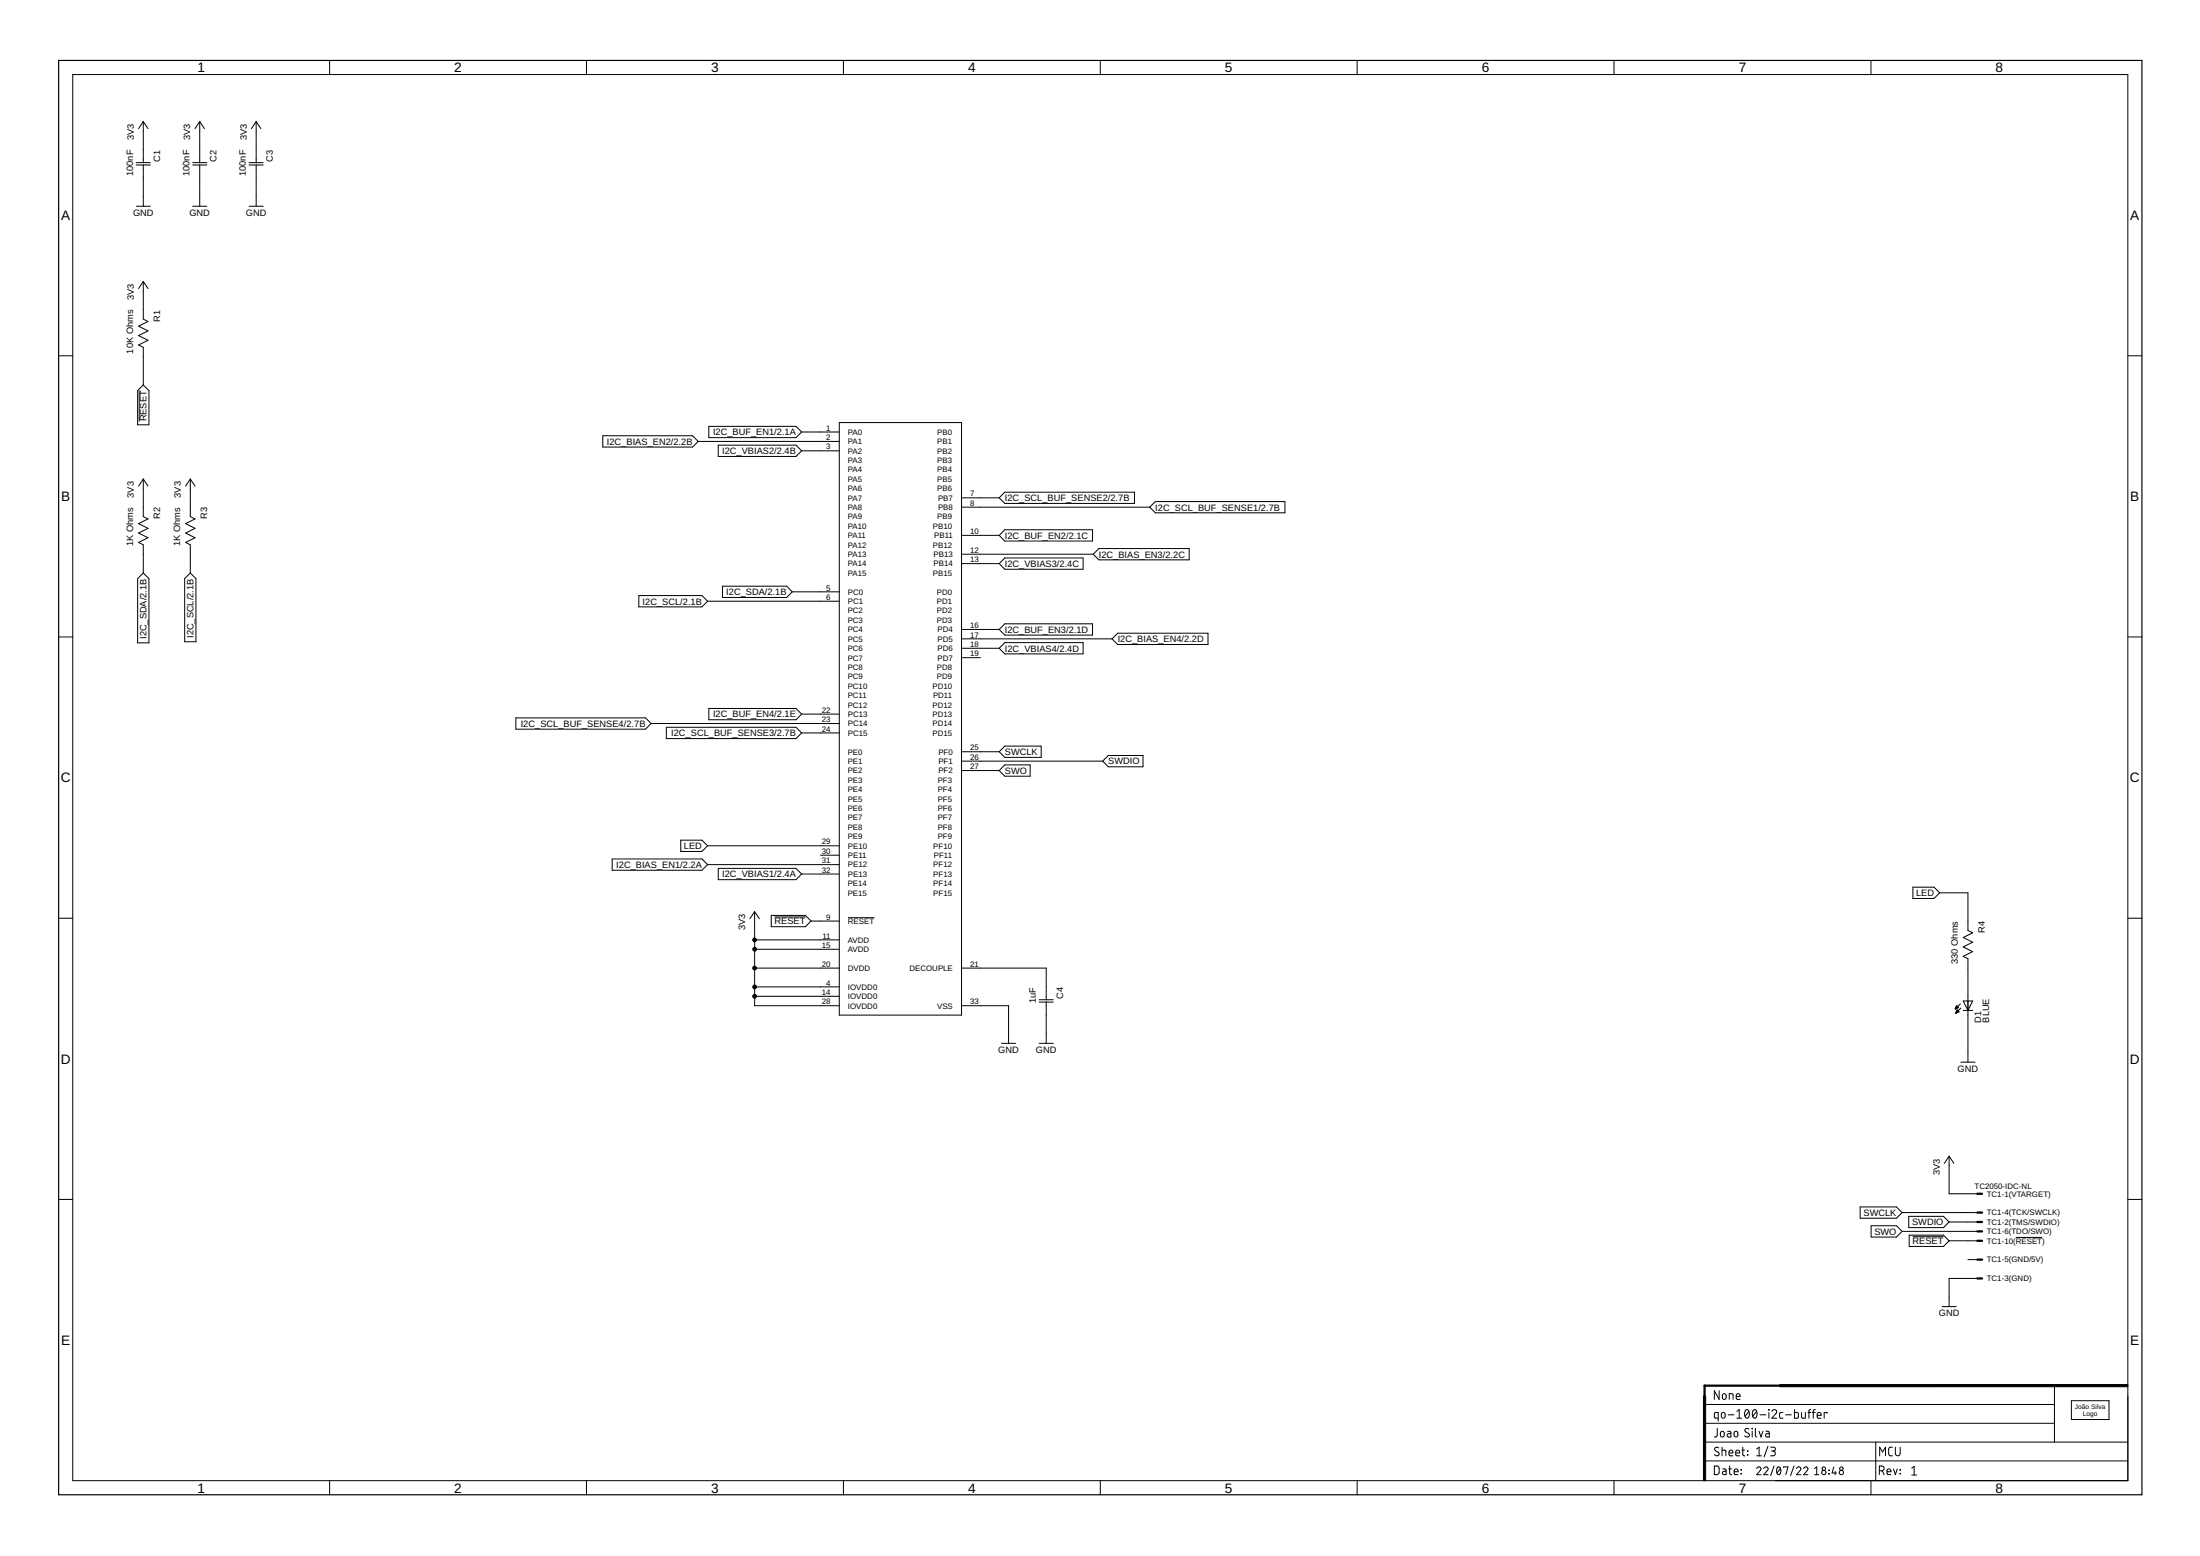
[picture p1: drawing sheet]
<svg xmlns="http://www.w3.org/2000/svg" width="594mm" height="420mm" viewBox="0 0 594 420" stroke-linecap="round" stroke-linejoin="round" font-family="sans-serif">
<g fill="none" stroke="#000" stroke-width=".27">
<path d="M89 16.3v3.8M158.4 16.3v3.8M227.8 16.3v3.8M297.1 16.3v3.8M366.5 16.3v3.8M435.8 16.3v3.8M505.2 16.3v3.8M19.6 20.1h555v379.7h-555zM38.7 32.8v11.1M38.7 32.8l1.3 1.9M38.7 32.8l-1.3 1.9M53.9 32.8v11.1"/>
<path d="M53.9 32.8l1.3 1.9M53.9 32.8l-1.2 1.9M69.2 32.8v11.1M69.2 32.8l1.2 1.9M69.2 32.8l-1.3 1.9M36.8 43.9h3.8M36.8 44.6h3.8M36.8 55.7h3.8M38.7 44.6v11.1M52 43.9h3.8M52 44.6h3.8M52 55.7h3.8"/>
<path d="M53.9 44.6v11.1M67.3 43.9h3.8M67.3 44.6h3.8M67.3 55.7h3.8M69.2 44.6v11.1M38.7 76v10.2l1.3 .6-2.6 1.3 2.6 1.2-2.6 1.3 2.6 1.3-2.6 1.3 1.3 .6v10.1M38.7 76l1.3 1.9M38.7 76l-1.3 1.9M15.8 96.1h3.8M574.6 96.1h3.8M37.6 105.5v8.3M38.7 103.9l1.5 1.6v9.2h-3v-9.2z"/>
<path d="M162.8 117.7h24.2l1.5 1.5-1.5 1.5h-24.2zM188.5 119.2h38.1M191.4 115.1h23.5l1.6 1.5-1.6 1.6h-23.5zM216.5 116.6h10.1M226.6 114.1h33.1v160h-33.1zM38.7 129.3v10.2l1.3 .6-2.6 1.3 2.6 1.3-2.6 1.2 2.6 1.3-2.6 1.3 1.3 .6v7.6M38.7 129.3l1.3 2M38.7 129.3l-1.3 2M51.4 129.3v10.2l1.3 .6-2.6 1.3 2.6 1.3-2.6 1.2 2.6 1.3-2.6 1.3 1.3 .6v7.6M51.4 129.3l1.3 2M51.4 129.3l-1.3 2M194 120.2h20.9l1.6 1.5-1.6 1.6h-20.9z"/>
<path d="M216.5 121.7h10.1M259.7 134.4h10.1M259.7 136.9h50.8M271.3 132.9h35v3h-35l-1.5-1.5zM310.5 136.9l1.5-1.5h35v3.1h-35zM38.7 154.7l1.5 1.6v17.3h-3v-17.3zM51.4 154.7l1.5 1.6v17h-3v-17zM195.1 158.3h17.3l1.5 1.5-1.5 1.5h-17.3zM213.9 159.8h12.7M259.7 144.6h10.1M259.7 149.6h35.5M259.7 152.2h10.1"/>
<path d="M271.3 143h23.7v3.1h-23.7l-1.5-1.5zM271.3 150.7h21.2v3h-21.2l-1.5-1.5zM296.7 148.1h24.4v3.1h-24.4l-1.5-1.6zM15.8 172h3.8M172.5 160.8h17l1.6 1.5-1.6 1.6h-17zM191.1 162.3h35.5M259.7 170h10.1M259.7 172.5h40.6M259.7 175h10.1M259.7 177.6h5M269.8 170l1.5-1.6h23.7v3.1h-23.7zM271.3 173.5h21.2v3.1h-21.2l-1.5-1.6z"/>
<path d="M301.8 171h24.4v3h-24.4l-1.5-1.5zM574.6 172h3.8M139.3 193.8h35l1.5 1.6-1.5 1.5h-35zM175.8 195.4h50.8M179.9 196.4h35l1.6 1.5-1.6 1.5h-35zM191.4 191.3h23.5l1.6 1.5-1.6 1.6h-23.5zM216.5 197.9h10.1M216.5 192.8h10.1M259.7 203h10.1M259.7 205.5h38.1M259.7 208.1h10.1M271.3 206.5h6.9v3.1h-6.9l-1.5-1.5z"/>
<path d="M271.3 201.5h9.9v3h-9.9l-1.5-1.5zM299.3 204h9.4v3.1h-9.4l-1.5-1.6zM165.3 231.9h24.2l1.6 1.6-1.6 1.5h-24.2zM183.8 226.9h5.7l1.6 1.5-1.6 1.5h-5.7zM191.1 233.5h35.5M191.1 228.4h35.5M194 234.5h20.9l1.6 1.5-1.6 1.5h-20.9zM216.5 236h10.1M221.6 230.9h5M516.6 239.6h5.7l1.5 1.5-1.5 1.5h-5.7zM15.8 247.9h3.8M203.8 246.2l1.2 1.9"/>
<path d="M203.8 246.2l-1.3 1.9M203.8 246.2v25.4h22.8M203.8 253.8h22.8M203.8 256.3h22.8M208.3 247.2h9.2l1.5 1.5-1.5 1.5h-9.2zM209.1 247.6h8.4M219 248.7h7.6M229 247.8h7.1M523.8 241.1h7.6v10.1l1.3 .7-2.6 1.3 2.6 1.2-2.6 1.3 2.6 1.3-2.6 1.2 1.3 .7v27.9M574.6 247.9h3.8M203.8 266.5h22.8M203.8 261.4h22.8"/>
<path d="M203.8 269h22.8M259.7 271.6h12.7v10.1M259.7 261.4h22.8v8.6M280.6 270h3.8M280.6 270.6h3.8M282.5 270.6v11.1M528 272.4h.2M528.1 272.3h.3M528.1 272.1h.6M528.1 273.6h.1M528.2 272h.6M528.2 273.5h.2"/>
<path d="M528.2 271.9h.5M528.2 273.3h.5M528.3 271.8h.3M528.3 273.2h.7M528.3 271.7h.1M528.3 273.1h.6M528.4 271.6l.5 .5-.9 .4zM528.4 273h.4M528.4 272.9h.2M528.5 272.7h.1M528.5 272.7l-.4 .9M528.5 272.7l.5 .5"/>
<path d="M529 273.2l-.9 .4M529.4 271.1l-1.4 1.4M529.5 272.2l-1.4 1.4M530.1 270.3h2.6l-1.3 2.5zM530.1 272.8h2.6M270.4 281.7h3.9M280.6 281.7h3.8M529.5 286.8h3.8M526.3 312.2v10.1h7.7M526.3 312.2l1.3 1.9M526.3 312.2l-1.2 1.9M15.8 323.9h3.8"/>
<path d="M502.3 325.9h9.8l1.5 1.5-1.5 1.6h-9.8zM505.3 331h6.8l1.5 1.5-1.5 1.5h-6.8zM513.6 327.4h20.4M513.6 332.5h20.4M515.4 328.4h9.4l1.5 1.6-1.5 1.5h-9.4zM515.6 333.5h9.2l1.5 1.5-1.5 1.6h-9.2zM516.5 333.9h8.3M526.3 330h7.7M526.3 335h7.7M544.3 334.1h7.2M574.6 323.9h3.8M524.4 352.8h3.8"/>
<path d="M531.4 340.1h2.6M534 345.2h-7.7v7.6M460.3 379.2h94.5M464.2 375.5v2.4l-1.3-2.4v2.4M465.2 376.5l.3-.2 .5 .2 .1 .9a.52 .52 0 0 1-.5 .5 .52 .52 0 0 1-.5-.5zM467 377.9v-1.6l.9 .1 .1 1.5M468.8 377.1h1.1a.55 .55 0 0 0-.4-.8 .55 .55 0 0 0-.7 .5l.1 1 1 .1M554.8 374.2v15.2M559.4 378.2h10.1v5.1h-10.1zM89 399.8v3.8M158.4 399.8v3.8M227.8 399.8v3.8"/>
<path d="M297.1 399.8v3.8M366.5 399.8v3.8M435.8 399.8v3.8M460.3 394.5h114.3M460.3 389.4h114.3M460.3 384.3h94.5M462.9 395.9h.9l.4 .4v1.4l-.4 .5h-.9zM463.7 385.7v2l-.2 .2-.6 .1M464 382.9h-.8l-.2-.2v-1.1l.2-.2h.8v2.3M464.1 391a.58 .58 0 0 0-.9-.1 .58 .58 0 0 0 .1 .9l.7 .3a.54 .54 0 0 1 .2 .8 .54 .54 0 0 1-.8 .2l-.5-.3M464.7 386.7l.5-.2a.92 .92 0 0 1 .1 1.5h-.3l-.4-.3zM464.9 381.6l.5-.2a.92 .92 0 0 1 .2 1.5l-.7-.1z"/>
<path d="M465 391.6l.9 .1 .1 1.4M465 390.8v2.3M465.2 396.6l.7 .1 .2 .2v1.3h-.6a.46 .46 0 0 1-.4-.5 .46 .46 0 0 1 .4-.4h.6M466.5 386.5h.7l.2 .2v1.3h-.6a.46 .46 0 0 1-.4-.4 .46 .46 0 0 1 .4-.5h.6M466.6 382h1.6M466.8 396.6h.8M466.9 392.3h1a.54 .54 0 0 0-.3-.7 .54 .54 0 0 0-.7 .5l.1 .9 .9 .1M467.1 395.9v1.9l.1 .3 .4 .1M468.3 397.4h1a.54 .54 0 0 0-.3-.7 .54 .54 0 0 0-.7 .5l.1 .9 .9 .1M468.4 386.7l.5-.2a.92 .92 0 0 1 .1 1.5l-.6-.1zM468.7 392.3h1.1a.54 .54 0 0 0-.4-.7 .54 .54 0 0 0-.7 .5l.1 .9 1 .1M469 382.9h1.3"/>
<path d="M469 381.1l.6-.5v2.3M470.1 397.9l.2 .1zM470.1 396.8l.2 .2zM470.4 391.6h.7M470.6 390.8v2.1l.5 .2M471.4 380.8a.62 .62 0 0 1 .7-.1 .62 .62 0 0 1 .3 .8 .99 .99 0 0 1-.8 1.4 1.62 1.62 0 0 1-.2-2.1zM471.9 391.8l.1 .1zM471.9 392.8l.1 .1zM472.3 381.1l-1.1 1.3M472.3 385.9a.58 .58 0 0 0-.9-.1 .58 .58 0 0 0 0 .9l.7 .4a.58 .58 0 0 1 .1 .8 .58 .58 0 0 1-.9 0l-.2-.2M473.1 385.7l.1 .1zM473.2 386.5v1.5"/>
<path d="M473.5 380.8a.61 .61 0 0 1 .7-.1 .61 .61 0 0 1 .3 .8 .99 .99 0 0 1-.8 1.4 1.62 1.62 0 0 1-.2-2.1zM474 385.7v1.9l.4 .4M474.3 396.6a.58 .58 0 0 1 .9-.5 .58 .58 0 0 1 .1 .9l-1 1.2h1.2M474.3 381.1l-1 1.3M474.4 393.1h1.3M474.4 391.3l.6-.5v2.3M475 386.5l.5 1.5 .5-1.5M475.3 382h1.5M476.3 396.6a.58 .58 0 0 1 .8-.5 .58 .58 0 0 1 .2 .9l-1 1.2h1.2M476.9 386.5h.6l.3 .2v1.3h-.6a.46 .46 0 0 1-.5-.4 .46 .46 0 0 1 .5-.5h.6M477.4 390.5l-1 2.9M477.6 380.6l.1 .1z"/>
<path d="M477.7 381.4v1.5M478.1 390.8h.8a.52 .52 0 0 1 .5 .5 .52 .52 0 0 1-.5 .5h-.5M478.5 381.1a.64 .64 0 0 1 .9-.5 .64 .64 0 0 1 .2 1.1l-1.1 1.2h1.3M478.8 391.8a.65 .65 0 0 1 .6 .7 .65 .65 0 0 1-.6 .6h-.7M479.1 395.9l-1 2.5M480 396.2a.67 .67 0 0 1 .8 .2 .67 .67 0 0 1 .1 .8 .67 .67 0 0 1-.1 .7 .67 .67 0 0 1-.8 .2 1.76 1.76 0 0 1 0-1.9zM480.8 396.6l-1 1.1M481.5 381.4h-.7l-.3 .4 .2 1 .8 .1M481.7 396.3v-.2h1.1l-.6 2.1M482.2 382h1.5M484.4 395.9l-.9 2.5M484.6 380.6v2.3h.8l.2-.2v-1.1l-.2-.2h-.8"/>
<path d="M485.1 396.6a.58 .58 0 0 1 .9-.5 .58 .58 0 0 1 .1 .9l-1 1.2h1.2M486.5 381.4v1.3l.4 .2h.6v-1.5M487 396.6a.58 .58 0 0 1 .9-.5 .58 .58 0 0 1 .1 .9l-1 1.2h1.2M488.2 381.4h.8M489 380.6l-.5 .3v2M489.4 381.4h.8M490 398.2h1.2M490 396.6l.6-.5v2.1M490.2 380.6l-.4 .1-.2 .3v1.9M490.7 382.2h1a.55 .55 0 0 0-.3-.8 .55 .55 0 0 0-.7 .5l.1 .9 .9 .1M493.4 381.7v-.3h-.8v1.5M493.8 397.9l.2 .1z"/>
<path d="M493.8 397l.2 .1zM495.2 396.1l-.5 1.6h1.2M495.6 397.3v.9M505.2 399.8v3.8M506.5 389.4v10.4M507.5 397.2h.6a.65 .65 0 0 0 .7-.7 .65 .65 0 0 0-.7-.6h-.6v2.3M507.6 393.1v-2.3l.8 1.3 .7-1.3v2.3M508.3 397.2l.5 1M509.6 397.4h1a.54 .54 0 0 0-.4-.7 .54 .54 0 0 0-.6 .5l.1 .9 .9 .1M511 390.8h-.7l-.3 .5v1.4l.4 .4h.6M511.3 396.6l.5 1.6 .5-1.6M511.8 390.8v1.7a.66 .66 0 0 0 .7 .6 .66 .66 0 0 0 .6-.6v-1.7"/>
<path d="M513.1 396.8l.1 .2zM513.1 397.9l.1 .1zM516.2 396.5l.7-.5v2.3M516.2 398.3h1.3"/>
<circle cx="492.5" cy="397.6" r=".58"/>
<circle cx="492.5" cy="396.6" r=".47"/>
<circle cx="497.2" cy="397.6" r=".58"/>
<circle cx="497.2" cy="396.6" r=".47"/>
</g>
<path d="M15.8 16.3h562.6v387.3h-562.6z" fill="none" stroke="#000" stroke-width=".32"/>
<path d="M460 377h.6v22.8h-.6zM480.6 373.9h94v.6h-94z" fill="#000" stroke="#000" stroke-width=".27"/>
<path d="M534 322.3h1.2M534 330h1.2M534 327.4h1.2M534 332.5h1.2M534 335h1.2M534 345.2h1.2M534 340.1h1.2M523.8 374.2h-63.5v3.8" fill="none" stroke="#000" stroke-width=".61"/>
<g fill="#000" stroke="#000" stroke-width=".27">
<circle cx="203.8" cy="253.8" r=".51"/>
<circle cx="203.8" cy="256.3" r=".51"/>
<circle cx="203.8" cy="266.5" r=".51"/>
<circle cx="203.8" cy="269" r=".51"/>
<circle cx="203.8" cy="261.4" r=".51"/>
</g>
<g font-size="3.7">
<text x="53.3" y="19.5">1</text>
<text x="122.7" y="19.5">2</text>
<text x="192" y="19.5">3</text>
<text x="261.4" y="19.5">4</text>
<text x="330.8" y="19.5">5</text>
<text x="400.2" y="19.5">6</text>
<text x="469.5" y="19.5">7</text>
<text x="538.9" y="19.5">8</text>
<text x="16.5" y="59.4">A</text>
<text x="575.3" y="59.4">A</text>
<text x="16.5" y="135.3">B</text>
<text x="575.3" y="135.3">B</text>
<text x="16.4" y="211.3">C</text>
<text x="575.2" y="211.3">C</text>
<text x="16.4" y="287.2">D</text>
<text x="575.2" y="287.2">D</text>
<text x="16.5" y="363.1">E</text>
<text x="575.3" y="363.1">E</text>
<text x="53.3" y="403">1</text>
<text x="122.7" y="403">2</text>
<text x="192" y="403">3</text>
<text x="261.4" y="403">4</text>
<text x="330.8" y="403">5</text>
<text x="400.2" y="403">6</text>
<text x="469.5" y="403">7</text>
<text x="538.9" y="403">8</text>
</g>
<g font-size="2.5">
<text x="36.2" y="37.9" transform="rotate(-90 36.2 37.9)">3V3</text>
<text x="51.4" y="37.9" transform="rotate(-90 51.4 37.9)">3V3</text>
<text x="66.6" y="37.9" transform="rotate(-90 66.6 37.9)">3V3</text>
<text x="35.9" y="47.6" transform="rotate(-90 35.9 47.6)">100nF</text>
<text x="43.2" y="43.6" transform="rotate(-90 43.2 43.6)">C1</text>
<text x="51.2" y="47.6" transform="rotate(-90 51.2 47.6)">100nF</text>
<text x="58.5" y="43.6" transform="rotate(-90 58.5 43.6)">C2</text>
<text x="66.4" y="47.6" transform="rotate(-90 66.4 47.6)">100nF</text>
<text x="73.7" y="43.6" transform="rotate(-90 73.7 43.6)">C3</text>
<text x="35.9" y="58.2">GND</text>
<text x="51.2" y="58.2">GND</text>
<text x="66.4" y="58.2">GND</text>
<text x="36.2" y="81.1" transform="rotate(-90 36.2 81.1)">3V3</text>
<text x="43.2" y="86.8" transform="rotate(-90 43.2 86.8)">R1</text>
<text x="35.9" y="95.5" transform="rotate(-90 35.9 95.5)">10K Ohms</text>
<text x="39.6" y="113.8" transform="rotate(-90 39.6 113.8)">RESET</text>
<text x="192.5" y="117.5">I2C_BUF_EN1/2.1A</text>
<text x="163.9" y="120.1">I2C_BIAS_EN2/2.2B</text>
<text x="195" y="122.6">I2C_VBIAS2/2.4B</text>
<text x="36.2" y="134.4" transform="rotate(-90 36.2 134.4)">3V3</text>
<text x="48.8" y="134.4" transform="rotate(-90 48.8 134.4)">3V3</text>
<text x="271.3" y="135.3">I2C_SCL_BUF_SENSE2/2.7B</text>
<text x="312" y="137.8">I2C_SCL_BUF_SENSE1/2.7B</text>
<text x="43.2" y="140.2" transform="rotate(-90 43.2 140.2)">R2</text>
<text x="55.9" y="140.2" transform="rotate(-90 55.9 140.2)">R3</text>
<text x="35.9" y="147.4" transform="rotate(-90 35.9 147.4)">1K Ohms</text>
<text x="48.6" y="147.4" transform="rotate(-90 48.6 147.4)">1K Ohms</text>
<text x="271.3" y="145.5">I2C_BUF_EN2/2.1C</text>
<text x="271.3" y="153.1">I2C_VBIAS3/2.4C</text>
<text x="296.7" y="150.5">I2C_BIAS_EN3/2.2C</text>
<text x="196.1" y="160.7">I2C_SDA/2.1B</text>
<text x="173.5" y="163.2">I2C_SCL/2.1B</text>
<text x="39.6" y="172.6" transform="rotate(-90 39.6 172.6)">I2C_SDA/2.1B</text>
<text x="52.3" y="172.3" transform="rotate(-90 52.3 172.3)">I2C_SCL/2.1B</text>
<text x="271.3" y="170.9">I2C_BUF_EN3/2.1D</text>
<text x="301.8" y="173.4">I2C_BIAS_EN4/2.2D</text>
<text x="271.3" y="175.9">I2C_VBIAS4/2.4D</text>
<text x="140.6" y="196.3">I2C_SCL_BUF_SENSE4/2.7B</text>
<text x="192.5" y="193.7">I2C_BUF_EN4/2.1E</text>
<text x="181.3" y="198.8">I2C_SCL_BUF_SENSE3/2.7B</text>
<text x="271.3" y="203.9">SWCLK</text>
<text x="271.3" y="209">SWO</text>
<text x="299.3" y="206.4">SWDIO</text>
<text x="184.7" y="229.3">LED</text>
<text x="166.4" y="234.4">I2C_BIAS_EN1/2.2A</text>
<text x="195" y="236.9">I2C_VBIAS1/2.4A</text>
<text x="517.4" y="242">LED</text>
<text x="201.2" y="251.2" transform="rotate(-90 201.2 251.2)">3V3</text>
<text x="209.2" y="249.6">RESET</text>
<text x="536" y="251.9" transform="rotate(-90 536 251.9)">R4</text>
<text x="528.6" y="260.3" transform="rotate(-90 528.6 260.3)">330 Ohms</text>
<text x="287.1" y="269.7" transform="rotate(-90 287.1 269.7)">C4</text>
<text x="279.7" y="270.8" transform="rotate(-90 279.7 270.8)">1uF</text>
<text x="535" y="276.1" transform="rotate(-90 535 276.1)">D1</text>
<text x="537.1" y="276.1" transform="rotate(-90 537.1 276.1)">BLUE</text>
<text x="269.6" y="284.3">GND</text>
<text x="279.7" y="284.3">GND</text>
<text x="528.6" y="289.3">GND</text>
<text x="523.8" y="317.3" transform="rotate(-90 523.8 317.3)">3V3</text>
<text x="503.2" y="328.3">SWCLK</text>
<text x="506.1" y="333.4">SWO</text>
<text x="516.3" y="330.9">SWDIO</text>
<text x="516.5" y="335.9">RESET</text>
<text x="523.6" y="355.4">GND</text>
</g>
<g font-size="2.1">
<text x="223.1" y="116.3">1</text>
<text x="223.1" y="118.8">2</text>
<text x="229" y="117.4">PA0</text>
<text x="229" y="119.9">PA1</text>
<text x="253.1" y="119.9">PB1</text>
<text x="253.1" y="117.4">PB0</text>
<text x="223.1" y="121.4">3</text>
<text x="228.9" y="125">PA3</text>
<text x="229" y="122.5">PA2</text>
<text x="253.1" y="122.5">PB2</text>
<text x="253.1" y="125">PB3</text>
<text x="228.9" y="130.1">PA5</text>
<text x="228.9" y="127.6">PA4</text>
<text x="253.1" y="127.6">PB4</text>
<text x="253.1" y="130.1">PB5</text>
<text x="228.9" y="132.6">PA6</text>
<text x="228.9" y="135.2">PA7</text>
<text x="228.9" y="137.7">PA8</text>
<text x="253.1" y="132.6">PB6</text>
<text x="253.3" y="135.2">PB7</text>
<text x="253.3" y="137.7">PB8</text>
<text x="262" y="134.1">7</text>
<text x="262" y="136.6">8</text>
<text x="228.9" y="140.3">PA9</text>
<text x="228.9" y="142.8">PA10</text>
<text x="251.9" y="142.8">PB10</text>
<text x="253.1" y="140.3">PB9</text>
<text x="228.9" y="145.3">PA11</text>
<text x="228.9" y="147.9">PA12</text>
<text x="251.9" y="147.9">PB12</text>
<text x="252.3" y="145.3">PB11</text>
<text x="262" y="144.2">10</text>
<text x="262" y="149.3">12</text>
<text x="228.9" y="150.4">PA13</text>
<text x="228.9" y="155.5">PA15</text>
<text x="228.9" y="153">PA14</text>
<text x="251.9" y="155.5">PB15</text>
<text x="252.1" y="150.4">PB13</text>
<text x="252.1" y="153">PB14</text>
<text x="262" y="151.8">13</text>
<text x="223.1" y="159.5">5</text>
<text x="229" y="160.6">PC0</text>
<text x="253" y="160.6">PD0</text>
<text x="223.1" y="162">6</text>
<text x="228.9" y="165.7">PC2</text>
<text x="229" y="163.1">PC1</text>
<text x="253" y="165.7">PD2</text>
<text x="253" y="163.1">PD1</text>
<text x="228.9" y="170.7">PC4</text>
<text x="228.9" y="173.3">PC5</text>
<text x="228.9" y="168.2">PC3</text>
<text x="253" y="168.2">PD3</text>
<text x="253.2" y="170.7">PD4</text>
<text x="253.2" y="173.3">PD5</text>
<text x="262" y="169.6">16</text>
<text x="262" y="172.2">17</text>
<text x="228.9" y="175.8">PC6</text>
<text x="228.9" y="178.4">PC7</text>
<text x="253.2" y="175.8">PD6</text>
<text x="253.2" y="178.4">PD7</text>
<text x="262" y="174.7">18</text>
<text x="262" y="177.2">19</text>
<text x="228.9" y="180.9">PC8</text>
<text x="228.9" y="183.4">PC9</text>
<text x="228.9" y="186">PC10</text>
<text x="251.8" y="186">PD10</text>
<text x="253" y="180.9">PD8</text>
<text x="253" y="183.4">PD9</text>
<text x="228.9" y="191.1">PC12</text>
<text x="228.9" y="188.5">PC11</text>
<text x="251.8" y="191.1">PD12</text>
<text x="251.9" y="188.5">PD11</text>
<text x="221.9" y="195">23</text>
<text x="221.9" y="197.6">24</text>
<text x="221.9" y="192.5">22</text>
<text x="229" y="196.1">PC14</text>
<text x="229" y="193.6">PC13</text>
<text x="251.8" y="193.6">PD13</text>
<text x="251.8" y="196.1">PD14</text>
<text x="228.9" y="203.8">PE0</text>
<text x="229" y="198.7">PC15</text>
<text x="251.8" y="198.7">PD15</text>
<text x="253.4" y="203.8">PF0</text>
<text x="262" y="202.6">25</text>
<text x="228.9" y="206.3">PE1</text>
<text x="228.9" y="208.8">PE2</text>
<text x="253.4" y="206.3">PF1</text>
<text x="253.4" y="208.8">PF2</text>
<text x="262" y="205.2">26</text>
<text x="262" y="207.7">27</text>
<text x="228.9" y="211.4">PE3</text>
<text x="228.9" y="213.9">PE4</text>
<text x="253.2" y="211.4">PF3</text>
<text x="253.2" y="213.9">PF4</text>
<text x="228.9" y="216.5">PE5</text>
<text x="228.9" y="219">PE6</text>
<text x="228.9" y="221.5">PE7</text>
<text x="253.2" y="216.5">PF5</text>
<text x="253.2" y="219">PF6</text>
<text x="253.2" y="221.5">PF7</text>
<text x="228.9" y="224.1">PE8</text>
<text x="228.9" y="226.6">PE9</text>
<text x="253.2" y="224.1">PF8</text>
<text x="253.2" y="226.6">PF9</text>
<text x="221.9" y="233.1">31</text>
<text x="221.9" y="230.6">30</text>
<text x="221.9" y="228">29</text>
<text x="229" y="231.7">PE11</text>
<text x="229" y="229.1">PE10</text>
<text x="252" y="229.1">PF10</text>
<text x="252.2" y="231.7">PF11</text>
<text x="221.9" y="235.7">32</text>
<text x="228.9" y="239.3">PE14</text>
<text x="229" y="234.2">PE12</text>
<text x="229" y="236.8">PE13</text>
<text x="252" y="236.8">PF13</text>
<text x="252" y="239.3">PF14</text>
<text x="252" y="234.2">PF12</text>
<text x="228.9" y="241.8">PE15</text>
<text x="252" y="241.8">PF15</text>
<text x="223.1" y="248.3">9</text>
<text x="229" y="249.5">RESET</text>
<text x="221.9" y="256">15</text>
<text x="222.1" y="253.4">11</text>
<text x="229" y="254.5">AVDD</text>
<text x="229" y="257.1">AVDD</text>
<text x="221.9" y="261">20</text>
<text x="229" y="262.2">DVDD</text>
<text x="245.6" y="262.2">DECOUPLE</text>
<text x="262" y="261">21</text>
<text x="221.9" y="268.7">14</text>
<text x="223.1" y="266.1">4</text>
<text x="229" y="267.2">IOVDD0</text>
<text x="229" y="269.8">IOVDD0</text>
<text x="221.9" y="271.2">28</text>
<text x="229" y="272.3">IOVDD0</text>
<text x="253.1" y="272.3">VSS</text>
<text x="262" y="271.2">33</text>
<text x="533.2" y="321">TC2050-IDC-NL</text>
<text x="536.5" y="323.1">TC1-1(VTARGET)</text>
<text x="536.5" y="328.2">TC1-4(TCK/SWCLK)</text>
<text x="536.5" y="330.7">TC1-2(TMS/SWDIO)</text>
<text x="536.5" y="333.3">TC1-6(TDO/SWO)</text>
<text x="536.5" y="335.8">TC1-10(RESET)</text>
<text x="536.5" y="340.9">TC1-5(GND/5V)</text>
<text x="536.5" y="346">TC1-3(GND)</text>
</g>
<g font-size="1.8">
<text x="560.3" y="380.5">João Silva</text>
<text x="562.4" y="382.4">Logo</text>
</g>
</svg>
